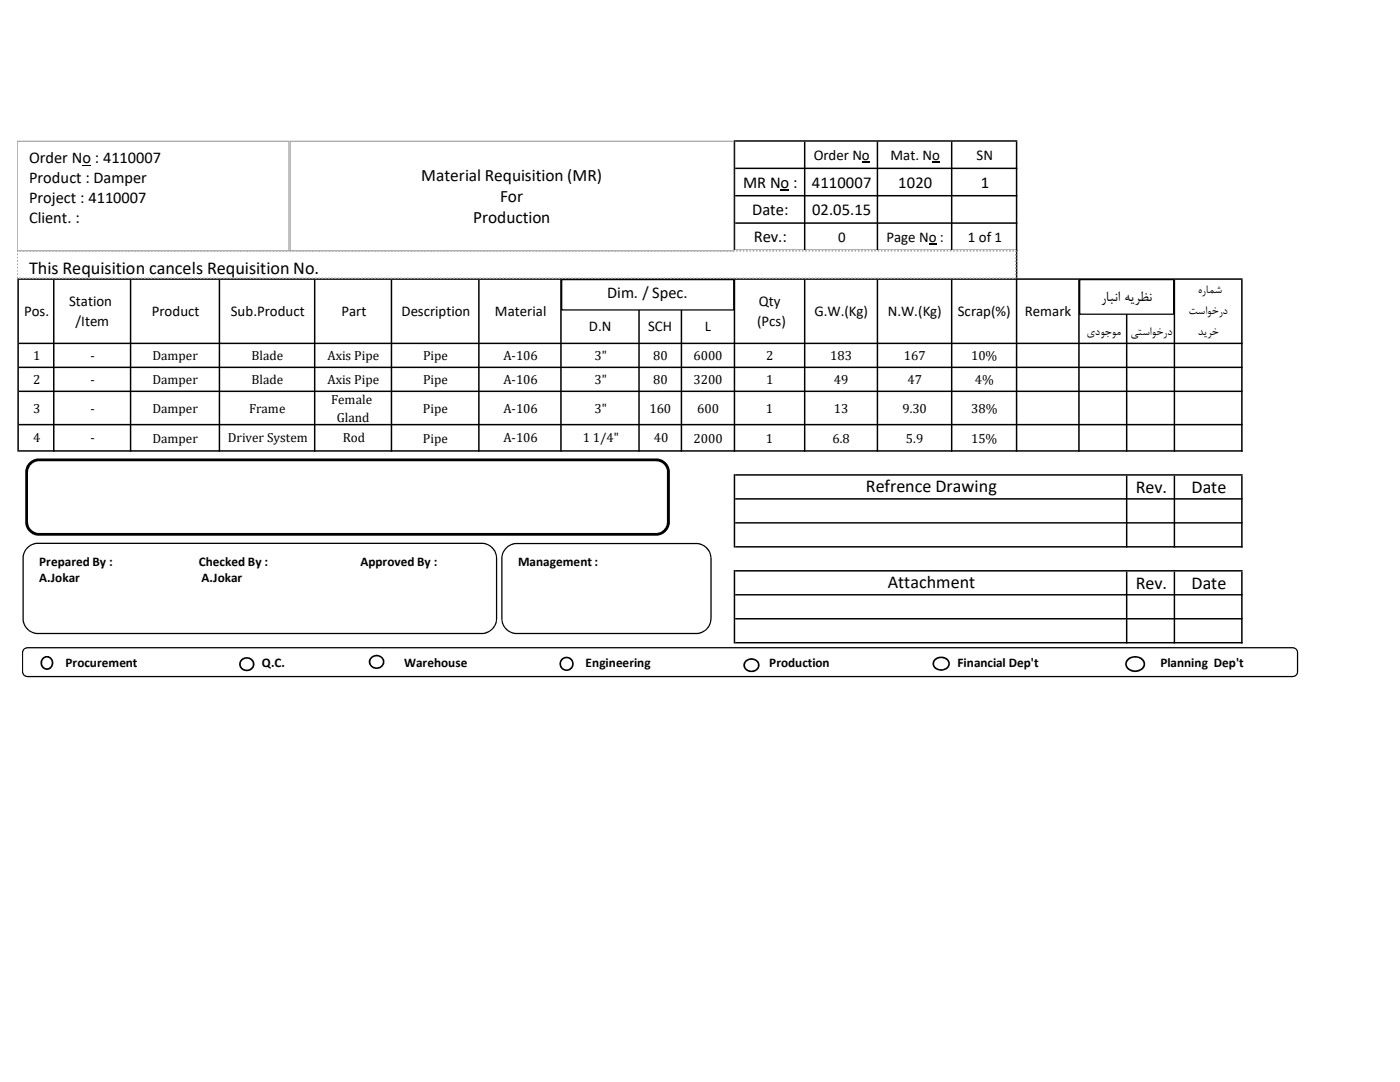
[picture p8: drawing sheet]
<svg xmlns="http://www.w3.org/2000/svg" width="279mm" height="216mm" viewBox="0 0 279 216" stroke-linecap="round" stroke-linejoin="round" font-family="sans-serif">
<path d="M155.8 37.8h1.7v.2h-1.7zM172 32.2h1.6v.2h-1.6zM186 32.2h1.6v.2h-1.6zM185.3 48.6h1.6v.2h-1.6z" fill="#000"/>
<g fill="#000">
<path d="M146.4 28h.3v22.1h-.3zM160.4 28.3h.3v21.8h-.3zM175 28.3h.3v21.8h-.3zM189.8 28.3h.3v21.8h-.3zM146.4 55.8h.3v34.3h-.3zM224.7 55.8h.3v34.3h-.3zM234.2 55.8h.3v34.3h-.3zM247.7 55.8h.3v34.3h-.3zM146.4 94.6h.3v14.7h-.3zM224.7 94.9h.3v14.4h-.3zM234.2 94.9h.3v14.4h-.3zM247.7 94.9h.3v14.4h-.3zM146.4 113.7h.3v14.7h-.3zM160.4 55.8h.3v34.3h-.3zM175 55.8h.3v34.3h-.3zM189.8 55.8h.3v34.3h-.3zM202.7 28.3h.3v61.8h-.3zM3.5 55.5h.3v34.6h-.3zM10.6 55.8h.3v34.3h-.3zM25.9 55.8h.3v34.3h-.3zM43.6 55.8h.3v34.3h-.3zM62.7 55.8h.2v34.3h-.2zM78 55.8h.3v34.3h-.3zM95.4 55.8h.3v34.3h-.3zM111.8 55.8h.3v34.3h-.3zM127.4 55.8h.3v34.3h-.3zM135.8 55.8h.3v34.3h-.3zM215.2 55.8h.3v34.3h-.3zM224.7 114h.3v14.4h-.3zM234.2 114h.3v14.4h-.3zM247.7 114h.3v14.4h-.3z" fill-rule="evenodd"/>
<path d="M146.7 28h56.3v.3h-56.3zM146.7 33.4h56.3v.3h-56.3zM146.7 38.9h56.3v.3h-56.3zM146.7 44.4h56.3v.3h-56.3zM146.7 49.8h56.3v.3h-56.3zM3.8 55.5h244.2v.3h-244.2zM3.8 68.4h244.2v.3h-244.2zM3.8 73.2h244.2v.2h-244.2zM3.8 77.9h244.2v.3h-244.2zM3.8 84.6h244.2v.3h-244.2zM3.8 89.8h244.2v.3h-244.2zM146.7 94.6h101.3v.3h-101.3zM146.7 99.4h101.3v.3h-101.3zM146.7 104.2h101.3v.3h-101.3zM146.7 109h101.3v.3h-101.3zM146.7 113.7h101.3v.3h-101.3zM146.7 118.5h101.3v.3h-101.3zM146.7 123.3h101.3v.3h-101.3zM146.7 128.1h101.3v.3h-101.3z" fill-rule="evenodd"/>
</g>
<path d="M3.4 50h199.3v5.5h-199.3z" fill="#fff"/>
<path d="M3.4 55.2h.2v.3h-.2zM3.4 54.5h.2v.4h-.2zM3.4 53.9h.2v.3h-.2zM3.4 53.2h.2v.4h-.2zM3.4 52.6h.2v.3h-.2zM3.4 51.9h.2v.3h-.2zM3.4 51.3h.2v.3h-.2zM3.4 50.6h.2v.3h-.2zM3.4 49.9h.2v.3h-.2l.2-.2v.2h-.2zM3.9 49.9h.3v.3h-.3zM4.5 49.9h.4v.3h-.4zM5.2 49.9h.3v.3h-.3zM5.8 49.9h.4v.3h-.4zM6.5 49.9h.3v.3h-.3zM7.2 49.9h.3v.3h-.3zM7.8 49.9h.3v.3h-.3zM8.5 49.9h.3v.3h-.3zM9.1 49.9h.3v.3h-.3zM9.8 49.9h.3v.3h-.3zM10.5 49.9h.3v.3h-.3zM11.1 49.9h.3v.3h-.3zM11.8 49.9h.3v.3h-.3zM12.4 49.9h.3v.3h-.3zM13.1 49.9h.3v.3h-.3zM13.7 49.9h.4v.3h-.4zM14.4 49.9h.3v.3h-.3zM15 49.9h.4v.3h-.4zM15.7 49.9h.3v.3h-.3zM16.3 49.9h.4v.3h-.4zM17 49.9h.3v.3h-.3zM17.7 49.9h.3v.3h-.3zM18.3 49.9h.3v.3h-.3zM19 49.9h.3v.3h-.3zM19.6 49.9h.3v.3h-.3zM20.3 49.9h.3v.3h-.3zM21 49.9h.3v.3h-.3zM21.6 49.9h.3v.3h-.3zM22.3 49.9h.3v.3h-.3zM22.9 49.9h.3v.3h-.3zM23.6 49.9h.3v.3h-.3zM24.2 49.9h.4v.3h-.4zM24.9 49.9h.3v.3h-.3zM25.5 49.9h.4v.3h-.4zM26.2 49.9h.3v.3h-.3zM26.8 49.9h.4v.3h-.4zM27.5 49.9h.3v.3h-.3zM28.2 49.9h.3v.3h-.3zM28.8 49.9h.3v.3h-.3zM29.5 49.9h.3v.3h-.3zM30.1 49.9h.3v.3h-.3zM30.8 49.9h.3v.3h-.3zM31.5 49.9h.2v.3h-.2zM32.1 49.9h.3v.3h-.3zM32.8 49.9h.3v.3h-.3zM33.4 49.9h.3v.3h-.3zM34.1 49.9h.3v.3h-.3zM34.7 49.9h.4v.3h-.4zM35.4 49.9h.3v.3h-.3zM36 49.9h.4v.3h-.4zM36.7 49.9h.3v.3h-.3zM37.3 49.9h.4v.3h-.4zM38 49.9h.3v.3h-.3zM38.7 49.9h.3v.3h-.3zM39.3 49.9h.3v.3h-.3zM40 49.9h.3v.3h-.3zM40.6 49.9h.3v.3h-.3zM41.3 49.9h.3v.3h-.3zM42 49.9h.2v.3h-.2zM42.6 49.9h.3v.3h-.3zM43.3 49.9h.3v.3h-.3zM43.9 49.9h.3v.3h-.3zM44.6 49.9h.3v.3h-.3zM45.2 49.9h.4v.3h-.4zM45.9 49.9h.3v.3h-.3zM46.5 49.9h.4v.3h-.4zM47.2 49.9h.3v.3h-.3zM47.8 49.9h.4v.3h-.4zM48.5 49.9h.3v.3h-.3zM49.1 49.9h.4v.3h-.4zM49.8 49.9h.3v.3h-.3zM50.5 49.9h.3v.3h-.3zM51.1 49.9h.3v.3h-.3zM51.8 49.9h.3v.3h-.3zM52.5 49.9h.2v.3h-.2zM53.1 49.9h.3v.3h-.3zM53.8 49.9h.3v.3h-.3zM54.4 49.9h.3v.3h-.3zM55.1 49.9h.3v.3h-.3zM55.7 49.9h.3v.3h-.3zM56.4 49.9h.3v.3h-.3zM57 49.9h.4v.3h-.4zM57.7 49.9h.3v.3h-.3zM58.3 49.9h.4v.3h-.4zM59 49.9h.3v.3h-.3zM59.6 49.9h.4v.3h-.4zM60.3 49.9h.3v.3h-.3zM61 49.9h.3v.3h-.3zM61.6 49.9h.3v.3h-.3zM62.3 49.9h.3v.3h-.3zM62.9 49.9h.3v.3h-.3zM63.6 49.9h.3v.3h-.3zM64.3 49.9h.3v.3h-.3zM64.9 49.9h.3v.3h-.3zM65.6 49.9h.3v.3h-.3zM66.2 49.9h.3v.3h-.3zM66.9 49.9h.3v.3h-.3zM67.5 49.9h.4v.3h-.4zM68.2 49.9h.3v.3h-.3zM68.8 49.9h.4v.3h-.4zM69.5 49.9h.3v.3h-.3zM70.1 49.9h.4v.3h-.4zM70.8 49.9h.3v.3h-.3zM71.5 49.9h.3v.3h-.3zM72.1 49.9h.3v.3h-.3zM72.8 49.9h.3v.3h-.3zM73.4 49.9h.3v.3h-.3zM74.1 49.9h.3v.3h-.3zM74.8 49.9h.3v.3h-.3zM75.4 49.9h.3v.3h-.3zM76.1 49.9h.3v.3h-.3zM76.7 49.9h.3v.3h-.3zM77.4 49.9h.3v.3h-.3zM78 49.9h.4v.3h-.4zM78.7 49.9h.3v.3h-.3zM79.3 49.9h.4v.3h-.4zM80 49.9h.3v.3h-.3zM80.6 49.9h.4v.3h-.4zM81.3 49.9h.3v.3h-.3zM82 49.9h.3v.3h-.3zM82.6 49.9h.3v.3h-.3zM83.3 49.9h.3v.3h-.3zM83.9 49.9h.3v.3h-.3zM84.6 49.9h.3v.3h-.3zM85.3 49.9h.3v.3h-.3zM85.9 49.9h.3v.3h-.3zM86.6 49.9h.3v.3h-.3zM87.2 49.9h.3v.3h-.3zM87.9 49.9h.3v.3h-.3zM88.5 49.9h.4v.3h-.4zM89.2 49.9h.3v.3h-.3zM89.8 49.9h.4v.3h-.4zM90.5 49.9h.3v.3h-.3zM91.1 49.9h.4v.3h-.4zM91.8 49.9h.3v.3h-.3zM92.5 49.9h.3v.3h-.3zM93.1 49.9h.3v.3h-.3zM93.8 49.9h.3v.3h-.3zM94.4 49.9h.3v.3h-.3zM95.1 49.9h.3v.3h-.3zM95.8 49.9h.3v.3h-.3zM96.4 49.9h.3v.3h-.3zM97.1 49.9h.3v.3h-.3zM97.7 49.9h.3v.3h-.3zM98.4 49.9h.3v.3h-.3zM99 49.9h.4v.3h-.4zM99.7 49.9h.3v.3h-.3zM100.3 49.9h.4v.3h-.4zM101 49.9h.3v.3h-.3zM101.6 49.9h.4v.3h-.4zM102.3 49.9h.3v.3h-.3zM103 49.9h.3v.3h-.3zM103.6 49.9h.3v.3h-.3zM104.3 49.9h.3v.3h-.3zM104.9 49.9h.3v.3h-.3zM105.6 49.9h.3v.3h-.3zM106.3 49.9h.3v.3h-.3zM106.9 49.9h.3v.3h-.3zM107.6 49.9h.3v.3h-.3zM108.2 49.9h.3v.3h-.3zM108.9 49.9h.3v.3h-.3zM109.5 49.9h.4v.3h-.4zM110.2 49.9h.3v.3h-.3zM110.8 49.9h.4v.3h-.4zM111.5 49.9h.3v.3h-.3zM112.1 49.9h.4v.3h-.4zM112.8 49.9h.3v.3h-.3zM113.5 49.9h.3v.3h-.3zM114.1 49.9h.3v.3h-.3zM114.8 49.9h.3v.3h-.3zM115.4 49.9h.3v.3h-.3zM116.1 49.9h.3v.3h-.3zM116.8 49.9h.3v.3h-.3zM117.4 49.9h.3v.3h-.3zM118.1 49.9h.3v.3h-.3zM118.7 49.9h.3v.3h-.3zM119.4 49.9h.3v.3h-.3zM120 49.9h.4v.3h-.4zM120.7 49.9h.3v.3h-.3zM121.3 49.9h.4v.3h-.4zM122 49.9h.3v.3h-.3zM122.6 49.9h.4v.3h-.4zM123.3 49.9h.3v.3h-.3zM124 49.9h.3v.3h-.3zM124.6 49.9h.3v.3h-.3zM125.3 49.9h.3v.3h-.3zM125.9 49.9h.3v.3h-.3zM126.6 49.9h.3v.3h-.3zM127.3 49.9h.3v.3h-.3zM127.9 49.9h.3v.3h-.3zM128.6 49.9h.3v.3h-.3zM129.2 49.9h.3v.3h-.3zM129.9 49.9h.3v.3h-.3zM130.5 49.9h.4v.3h-.4zM131.2 49.9h.3v.3h-.3zM131.8 49.9h.4v.3h-.4zM132.5 49.9h.3v.3h-.3zM133.1 49.9h.4v.3h-.4zM133.8 49.9h.3v.3h-.3zM134.5 49.9h.3v.3h-.3zM135.1 49.9h.3v.3h-.3zM135.8 49.9h.3v.3h-.3zM136.4 49.9h.3v.3h-.3zM137.1 49.9h.3v.3h-.3zM137.8 49.9h.2v.3h-.2zM138.4 49.9h.3v.3h-.3zM139.1 49.9h.3v.3h-.3zM139.7 49.9h.3v.3h-.3zM140.4 49.9h.3v.3h-.3zM141 49.9h.4v.3h-.4zM141.7 49.9h.3v.3h-.3zM142.3 49.9h.4v.3h-.4zM143 49.9h.3v.3h-.3zM143.6 49.9h.4v.3h-.4zM144.3 49.9h.3v.3h-.3zM144.9 49.9h.4v.3h-.4zM145.6 49.9h.3v.3h-.3zM146.3 49.9h.3v.3h-.3zM146.9 49.9h.3v.3h-.3zM147.6 49.9h.3v.3h-.3zM148.3 49.9h.2v.3h-.2zM148.9 49.9h.3v.3h-.3zM149.6 49.9h.3v.3h-.3zM150.2 49.9h.3v.3h-.3zM150.9 49.9h.3v.3h-.3zM151.5 49.9h.3v.3h-.3zM152.2 49.9h.3v.3h-.3zM152.8 49.9h.4v.3h-.4zM153.5 49.9h.3v.3h-.3zM154.1 49.9h.4v.3h-.4zM154.8 49.9h.3v.3h-.3zM155.4 49.9h.4v.3h-.4zM156.1 49.9h.3v.3h-.3zM156.8 49.9h.3v.3h-.3zM157.4 49.9h.3v.3h-.3zM158.1 49.9h.3v.3h-.3zM158.7 49.9h.3v.3h-.3zM159.4 49.9h.3v.3h-.3zM160.1 49.9h.3v.3h-.3zM160.7 49.9h.3v.3h-.3zM161.4 49.9h.3v.3h-.3zM162 49.9h.3v.3h-.3zM162.7 49.9h.3v.3h-.3zM163.3 49.9h.4v.3h-.4zM164 49.9h.3v.3h-.3zM164.6 49.9h.4v.3h-.4zM165.3 49.9h.3v.3h-.3zM165.9 49.9h.4v.3h-.4zM166.6 49.9h.3v.3h-.3zM167.3 49.9h.3v.3h-.3zM167.9 49.9h.3v.3h-.3zM168.6 49.9h.3v.3h-.3zM169.2 49.9h.3v.3h-.3zM169.9 49.9h.3v.3h-.3zM170.6 49.9h.3v.3h-.3zM171.2 49.9h.3v.3h-.3zM171.9 49.9h.3v.3h-.3zM172.5 49.9h.3v.3h-.3zM173.2 49.9h.3v.3h-.3zM173.8 49.9h.4v.3h-.4zM174.5 49.9h.3v.3h-.3zM175.1 49.9h.4v.3h-.4zM175.8 49.9h.3v.3h-.3zM176.4 49.9h.4v.3h-.4zM177.1 49.9h.3v.3h-.3zM177.8 49.9h.3v.3h-.3zM178.4 49.9h.3v.3h-.3zM179.1 49.9h.3v.3h-.3zM179.7 49.9h.3v.3h-.3zM180.4 49.9h.3v.3h-.3zM181.1 49.9h.3v.3h-.3zM181.7 49.9h.3v.3h-.3zM182.4 49.9h.3v.3h-.3zM183 49.9h.3v.3h-.3zM183.7 49.9h.3v.3h-.3zM184.3 49.9h.4v.3h-.4zM185 49.9h.3v.3h-.3zM185.6 49.9h.4v.3h-.4zM186.3 49.9h.3v.3h-.3zM186.9 49.9h.4v.3h-.4zM187.6 49.9h.3v.3h-.3zM188.3 49.9h.3v.3h-.3zM188.9 49.9h.3v.3h-.3zM189.6 49.9h.3v.3h-.3zM190.2 49.9h.3v.3h-.3zM190.9 49.9h.3v.3h-.3zM191.6 49.9h.3v.3h-.3zM192.2 49.9h.3v.3h-.3zM192.9 49.9h.3v.3h-.3zM193.5 49.9h.3v.3h-.3zM194.2 49.9h.3v.3h-.3zM194.8 49.9h.4v.3h-.4zM195.5 49.9h.3v.3h-.3zM196.1 49.9h.4v.3h-.4zM196.8 49.9h.3v.3h-.3zM197.4 49.9h.4v.3h-.4zM198.1 49.9h.3v.3h-.3zM198.8 49.9h.3v.3h-.3zM199.4 49.9h.3v.3h-.3zM200.1 49.9h.3v.3h-.3zM200.7 49.9h.3v.3h-.3zM201.4 49.9h.3v.3h-.3zM202.1 49.9h.3v.3h-.3zM202.7 49.9h.1l.1 .4h-.3zM202.6 50.7h.3v.3h-.3zM202.6 51.4h.3v.2h-.3zM202.6 52h.3v.3h-.3zM202.6 52.7h.3v.3h-.3zM202.6 53.3h.3v.3h-.3zM202.6 54h.3v.3h-.3zM202.6 54.6h.3v.3h-.3zM202.6 55.3h.3l-.1 .3-.2 .1 .1-.3-.1 .1zM202 55.4h.3v.3h-.3zM201.3 55.4h.3v.3h-.3zM200.7 55.4h.3v.3h-.3zM200 55.4h.3v.3h-.3zM199.3 55.4h.4v.3h-.4zM198.7 55.4h.3v.3h-.3zM198 55.4h.4v.3h-.4zM197.4 55.4h.3v.3h-.3zM196.7 55.4h.4v.3h-.4zM196.1 55.4h.3v.3h-.3zM195.4 55.4h.3v.3h-.3zM194.8 55.4h.3v.3h-.3zM194.1 55.4h.3v.3h-.3zM193.5 55.4h.3v.3h-.3zM192.8 55.4h.3v.3h-.3zM192.2 55.4h.2v.3h-.2zM191.5 55.4h.3v.3h-.3zM190.8 55.4h.3v.3h-.3zM190.2 55.4h.3v.3h-.3zM189.5 55.4h.3v.3h-.3zM188.8 55.4h.4v.3h-.4zM188.2 55.4h.3v.3h-.3zM187.5 55.4h.4v.3h-.4zM186.9 55.4h.3v.3h-.3zM186.2 55.4h.4v.3h-.4zM185.6 55.4h.3v.3h-.3zM184.9 55.4h.4v.3h-.4zM184.3 55.4h.3v.3h-.3zM183.6 55.4h.3v.3h-.3zM183 55.4h.3v.3h-.3zM182.3 55.4h.3v.3h-.3zM181.7 55.4h.2v.3h-.2zM181 55.4h.3v.3h-.3zM180.3 55.4h.3v.3h-.3zM179.7 55.4h.3v.3h-.3zM179 55.4h.3v.3h-.3zM178.4 55.4h.3v.3h-.3zM177.7 55.4h.3v.3h-.3zM177 55.4h.4v.3h-.4zM176.4 55.4h.3v.3h-.3zM175.7 55.4h.4v.3h-.4zM175.1 55.4h.3v.3h-.3zM174.4 55.4h.4v.3h-.4zM173.8 55.4h.3v.3h-.3zM173.1 55.4h.3v.3h-.3zM172.5 55.4h.3v.3h-.3zM171.8 55.4h.3v.3h-.3zM171.2 55.4h.2v.3h-.2zM170.5 55.4h.3v.3h-.3zM169.8 55.4h.3v.3h-.3zM169.2 55.4h.3v.3h-.3zM168.5 55.4h.3v.3h-.3zM167.9 55.4h.3v.3h-.3zM167.2 55.4h.3v.3h-.3zM166.5 55.4h.4v.3h-.4zM165.9 55.4h.3v.3h-.3zM165.2 55.4h.4v.3h-.4zM164.6 55.4h.3v.3h-.3zM163.9 55.4h.4v.3h-.4zM163.3 55.4h.3v.3h-.3zM162.6 55.4h.3v.3h-.3zM162 55.4h.3v.3h-.3zM161.3 55.4h.3v.3h-.3zM160.7 55.4h.3v.3h-.3zM160 55.4h.3v.3h-.3zM159.3 55.4h.3v.3h-.3zM158.7 55.4h.3v.3h-.3zM158 55.4h.3v.3h-.3zM157.4 55.4h.3v.3h-.3zM156.7 55.4h.3v.3h-.3zM156 55.4h.4v.3h-.4zM155.4 55.4h.3v.3h-.3zM154.7 55.4h.4v.3h-.4zM154.1 55.4h.3v.3h-.3zM153.4 55.4h.4v.3h-.4zM152.8 55.4h.3v.3h-.3zM152.1 55.4h.3v.3h-.3zM151.5 55.4h.3v.3h-.3zM150.8 55.4h.3v.3h-.3zM150.2 55.4h.3v.3h-.3zM149.5 55.4h.3v.3h-.3zM148.8 55.4h.3v.3h-.3zM148.2 55.4h.3v.3h-.3zM147.5 55.4h.3v.3h-.3zM146.9 55.4h.3v.3h-.3zM146.2 55.4h.3v.3h-.3zM145.5 55.4h.4v.3h-.4zM144.9 55.4h.3v.3h-.3zM144.2 55.4h.4v.3h-.4zM143.6 55.4h.3v.3h-.3zM142.9 55.4h.4v.3h-.4zM142.3 55.4h.3v.3h-.3zM141.6 55.4h.3v.3h-.3zM141 55.4h.3v.3h-.3zM140.3 55.4h.3v.3h-.3zM139.7 55.4h.3v.3h-.3zM139 55.4h.3v.3h-.3zM138.3 55.4h.3v.3h-.3zM137.7 55.4h.3v.3h-.3zM137 55.4h.3v.3h-.3zM136.4 55.4h.3v.3h-.3zM135.7 55.4h.3v.3h-.3zM135 55.4h.4v.3h-.4zM134.4 55.4h.3v.3h-.3zM133.7 55.4h.4v.3h-.4zM133.1 55.4h.3v.3h-.3zM132.4 55.4h.4v.3h-.4zM131.8 55.4h.3v.3h-.3zM131.1 55.4h.3v.3h-.3zM130.5 55.4h.3v.3h-.3zM129.8 55.4h.3v.3h-.3zM129.2 55.4h.3v.3h-.3zM128.5 55.4h.3v.3h-.3zM127.8 55.4h.3v.3h-.3zM127.2 55.4h.3v.3h-.3zM126.5 55.4h.3v.3h-.3zM125.9 55.4h.3v.3h-.3zM125.2 55.4h.3v.3h-.3zM124.5 55.4h.4v.3h-.4zM123.9 55.4h.3v.3h-.3zM123.2 55.4h.4v.3h-.4zM122.6 55.4h.3v.3h-.3zM121.9 55.4h.4v.3h-.4zM121.3 55.4h.3v.3h-.3zM120.6 55.4h.3v.3h-.3zM120 55.4h.3v.3h-.3zM119.3 55.4h.3v.3h-.3zM118.7 55.4h.3v.3h-.3zM118 55.4h.3v.3h-.3zM117.3 55.4h.3v.3h-.3zM116.7 55.4h.3v.3h-.3zM116 55.4h.3v.3h-.3zM115.4 55.4h.3v.3h-.3zM114.7 55.4h.3v.3h-.3zM114 55.4h.4v.3h-.4zM113.4 55.4h.3v.3h-.3zM112.7 55.4h.4v.3h-.4zM112.1 55.4h.3v.3h-.3zM111.4 55.4h.4v.3h-.4zM110.8 55.4h.3v.3h-.3zM110.1 55.4h.3v.3h-.3zM109.5 55.4h.3v.3h-.3zM108.8 55.4h.3v.3h-.3zM108.2 55.4h.3v.3h-.3zM107.5 55.4h.3v.3h-.3zM106.8 55.4h.3v.3h-.3zM106.2 55.4h.3v.3h-.3zM105.5 55.4h.3v.3h-.3zM104.9 55.4h.3v.3h-.3zM104.2 55.4h.3v.3h-.3zM103.5 55.4h.4v.3h-.4zM102.9 55.4h.3v.3h-.3zM102.2 55.4h.4v.3h-.4zM101.6 55.4h.3v.3h-.3zM100.9 55.4h.4v.3h-.4zM100.3 55.4h.3v.3h-.3zM99.6 55.4h.3v.3h-.3zM99 55.4h.3v.3h-.3zM98.3 55.4h.3v.3h-.3zM97.7 55.4h.3v.3h-.3zM97 55.4h.3v.3h-.3zM96.4 55.4h.2v.3h-.2zM95.7 55.4h.3v.3h-.3zM95 55.4h.3v.3h-.3zM94.4 55.4h.3v.3h-.3zM93.7 55.4h.3v.3h-.3zM93 55.4h.4v.3h-.4zM92.4 55.4h.3v.3h-.3zM91.7 55.4h.4v.3h-.4zM91.1 55.4h.3v.3h-.3zM90.4 55.4h.4v.3h-.4zM89.8 55.4h.3v.3h-.3zM89.1 55.4h.4v.3h-.4zM88.5 55.4h.3v.3h-.3zM87.8 55.4h.3v.3h-.3zM87.2 55.4h.3v.3h-.3zM86.5 55.4h.3v.3h-.3zM85.9 55.4h.2v.3h-.2zM85.2 55.4h.3v.3h-.3zM84.5 55.4h.3v.3h-.3zM83.9 55.4h.3v.3h-.3zM83.2 55.4h.3v.3h-.3zM82.5 55.4h.4v.3h-.4zM81.9 55.4h.3v.3h-.3zM81.2 55.4h.4v.3h-.4zM80.6 55.4h.3v.3h-.3zM79.9 55.4h.4v.3h-.4zM79.3 55.4h.3v.3h-.3zM78.6 55.4h.4v.3h-.4zM78 55.4h.3v.3h-.3zM77.3 55.4h.3v.3h-.3zM76.7 55.4h.3v.3h-.3zM76 55.4h.3v.3h-.3zM75.4 55.4h.2v.3h-.2zM74.7 55.4h.3v.3h-.3zM74 55.4h.3v.3h-.3zM73.4 55.4h.3v.3h-.3zM72.7 55.4h.3v.3h-.3zM72.1 55.4h.3v.3h-.3zM71.4 55.4h.3v.3h-.3zM70.7 55.4h.4v.3h-.4zM70.1 55.4h.3v.3h-.3zM69.4 55.4h.4v.3h-.4zM68.8 55.4h.3v.3h-.3zM68.1 55.4h.4v.3h-.4zM67.5 55.4h.3v.3h-.3zM66.8 55.4h.3v.3h-.3zM66.2 55.4h.3v.3h-.3zM65.5 55.4h.3v.3h-.3zM64.9 55.4h.3v.3h-.3zM64.2 55.4h.3v.3h-.3zM63.5 55.4h.3v.3h-.3zM62.9 55.4h.3v.3h-.3zM62.2 55.4h.3v.3h-.3zM61.6 55.4h.3v.3h-.3zM60.9 55.4h.3v.3h-.3zM60.2 55.4h.4v.3h-.4zM59.6 55.4h.3v.3h-.3zM58.9 55.4h.4v.3h-.4zM58.3 55.4h.3v.3h-.3zM57.6 55.4h.4v.3h-.4zM57 55.4h.3v.3h-.3zM56.3 55.4h.3v.3h-.3zM55.7 55.4h.3v.3h-.3zM55 55.4h.3v.3h-.3zM54.4 55.4h.3v.3h-.3zM53.7 55.4h.3v.3h-.3zM53 55.4h.3v.3h-.3zM52.4 55.4h.3v.3h-.3zM51.7 55.4h.3v.3h-.3zM51.1 55.4h.3v.3h-.3zM50.4 55.4h.3v.3h-.3zM49.7 55.4h.4v.3h-.4zM49.1 55.4h.3v.3h-.3zM48.4 55.4h.4v.3h-.4zM47.8 55.4h.3v.3h-.3zM47.1 55.4h.4v.3h-.4zM46.5 55.4h.3v.3h-.3zM45.8 55.4h.3v.3h-.3zM45.2 55.4h.3v.3h-.3zM44.5 55.4h.3v.3h-.3zM43.9 55.4h.3v.3h-.3zM43.2 55.4h.3v.3h-.3zM42.5 55.4h.3v.3h-.3zM41.9 55.4h.3v.3h-.3zM41.2 55.4h.3v.3h-.3zM40.6 55.4h.3v.3h-.3zM39.9 55.4h.3v.3h-.3zM39.2 55.4h.4v.3h-.4zM38.6 55.4h.3v.3h-.3zM37.9 55.4h.4v.3h-.4zM37.3 55.4h.3v.3h-.3zM36.6 55.4h.4v.3h-.4zM36 55.4h.3v.3h-.3zM35.3 55.4h.3v.3h-.3zM34.7 55.4h.3v.3h-.3zM34 55.4h.3v.3h-.3zM33.4 55.4h.3v.3h-.3zM32.7 55.4h.3v.3h-.3zM32 55.4h.3v.3h-.3zM31.4 55.4h.3v.3h-.3zM30.7 55.4h.3v.3h-.3zM30.1 55.4h.3v.3h-.3zM29.4 55.4h.3v.3h-.3zM28.7 55.4h.4v.3h-.4zM28.1 55.4h.3v.3h-.3zM27.4 55.4h.4v.3h-.4zM26.8 55.4h.3v.3h-.3zM26.1 55.4h.4v.3h-.4zM25.5 55.4h.3v.3h-.3zM24.8 55.4h.3v.3h-.3zM24.2 55.4h.3v.3h-.3zM23.5 55.4h.3v.3h-.3zM22.9 55.4h.3v.3h-.3zM22.2 55.4h.3v.3h-.3zM21.5 55.4h.3v.3h-.3zM20.9 55.4h.3v.3h-.3zM20.2 55.4h.3v.3h-.3zM19.6 55.4h.3v.3h-.3zM18.9 55.4h.3v.3h-.3zM18.2 55.4h.4v.3h-.4zM17.6 55.4h.3v.3h-.3zM16.9 55.4h.4v.3h-.4zM16.3 55.4h.3v.3h-.3zM15.6 55.4h.4v.3h-.4zM15 55.4h.3v.3h-.3zM14.3 55.4h.3v.3h-.3zM13.7 55.4h.3v.3h-.3zM13 55.4h.3v.3h-.3zM12.4 55.4h.3v.3h-.3zM11.7 55.4h.3v.3h-.3zM11 55.4h.3v.3h-.3zM10.4 55.4h.3v.3h-.3zM9.7 55.4h.3v.3h-.3zM9.1 55.4h.3v.3h-.3zM8.4 55.4h.3v.3h-.3zM7.7 55.4h.4v.3h-.4zM7.1 55.4h.3v.3h-.3zM6.4 55.4h.4v.3h-.4zM5.8 55.4h.3v.3h-.3zM5.1 55.4h.4v.3h-.4zM4.5 55.4h.3v.3h-.3zM3.8 55.4h.3v.3h-.3zM3.4 55.4l.1 .3z" fill="#a6a6a6"/>
<path d="M3.4 28.2h54.3v21.8h-54.3z" fill="#fff"/>
<path d="M3.4 28.1h54.3v22l-54.3 .1zM3.4 28.3l.2-.1v21.8l-.2-.1h54.3l-.2 .1v-21.8l.2 .1z" fill="#a6a6a6"/>
<path d="M16.5 32.9h1.7v.1h-1.7z" fill="#000"/>
<path d="M57.9 28.2h88.5v21.8h-88.5z" fill="#fff"/>
<path d="M57.8 28.1h88.6l.1 .1v21.8l-.1 .2h-88.5l-.1-.2zM57.9 28.3l.1-.1v21.8l-.1-.1h88.5l-.1 .1v-21.8l.1 .1z" fill="#a6a6a6"/>
<path d="M215.5 55.8h18.7v6.9h-18.7z" fill="#fff"/>
<path d="M215.4 55.7h18.9v7l-.1 .1h-18.7l-.2-.1zM215.5 55.9l.1-.1v6.9l-.1-.1h18.7l-.1 .1v-6.9l.1 .1z" fill="#000"/>
<path d="M5.3 109.5a3 3 0 0 1 2.3-1.1h88.5a3 3 0 0 1 3 3v12a3 3 0 0 1-3 3h-88.5a3 3 0 0 1-3-3v-12l.1-.7z" fill-rule="evenodd" fill="#fff"/>
<path d="M5.4 109.2a3.2 3.2 0 0 1 2.2-.9h88.5a3.1 3.1 0 0 1 3.1 3.1v12a3.2 3.2 0 0 1-3.1 3.1h-88.5a3.1 3.1 0 0 1-3.1-3.1v-12a3.3 3.3 0 0 1 .9-2.2zM5.4 109.6l-.4 .7-.3 .8v12.3a2.89 2.89 0 0 0 2.9 2.9h88.5a2.82 2.82 0 0 0 2.9-2.9v-12a2.89 2.89 0 0 0-2.9-2.9h-88.5a2.84 2.84 0 0 0-2.2 1.1z" fill="#000"/>
<path d="M112.1 55.8h34.3v6h-34.3z" fill="#fff"/>
<path d="M112 55.7h34.4l.1 .1v6l-.1 .2h-34.3l-.1-.2zM112.1 55.9l.1-.1v6l-.1-.1h34.3l-.1 .1v-6l.1 .1z" fill="#000"/>
<path d="M100.8 109.6a3 3 0 0 1 2.4-1.1h35.7a3 3 0 0 1 3 3v11.9a2.99 2.99 0 0 1-3 3h-35.7a2.99 2.99 0 0 1-3-3v-11.9v-.7z" fill-rule="evenodd" fill="#fff"/>
<path d="M100.8 109.5a3.2 3.2 0 0 1 2.4-1.2h35.7a3.1 3.1 0 0 1 3.1 3.1v12a3.2 3.2 0 0 1-3.1 3.1h-35.7a3.1 3.1 0 0 1-3.2-3.1v-12.3l.3-.9zM101.1 109.4a2.6 2.6 0 0 0-.8 2.1v11.9a2.89 2.89 0 0 0 2.9 2.9h35.7a2.82 2.82 0 0 0 2.9-2.9v-11.9a2.89 2.89 0 0 0-2.9-2.9h-35.7a2.6 2.6 0 0 0-2.1 .8z" fill="#000"/>
<path d="M4.8 129.5l.7-.3h252.5a.96 .96 0 0 1 1 1v3.8a.96 .96 0 0 1-1 1h-252.5a.95 .95 0 0 1-1-1v-3.8z" fill-rule="evenodd" fill="#fff"/>
<path d="M4.6 129.6l.4-.4 .5-.1 252.7 .1a1.02 1.02 0 0 1 .8 .8v4.2a1.04 1.04 0 0 1-.8 .9h-252.7l-.8-.3-.3-.5v-4.3zM5 129.5l-.4 .7v3.8l.3 .6 .4 .3h252.8l.5-.3 .2-.4v-4.2l-.2-.4-.6-.2h-252.5z" fill="#000"/>
<path d="M8.7 131.3a1.17 1.17 0 0 1 1.8 1 1.17 1.17 0 0 1-1.8 1 1.3 1.3 0 0 1 0-2z" fill-rule="evenodd" fill="#fff"/>
<path d="M8.4 131.3l.5-.3 .5-.1a1.38 1.38 0 0 1 1.2 .9 1.38 1.38 0 0 1-.3 1.4l-.2 .2a1.35 1.35 0 0 1-1.8-.3 1.35 1.35 0 0 1 .1-1.8zM8.7 131.5l-.3 .5 .2 .9 .4 .4h.4l.6-.2 .3-.9-.3-.7-.6-.3z" fill="#000"/>
<path d="M48.1 131.8a1.31 1.31 0 0 1 2-.2 1.31 1.31 0 0 1 0 1.9 1.31 1.31 0 0 1-1.7 0 1.31 1.31 0 0 1-.3-1.7z" fill-rule="evenodd" fill="#fff"/>
<path d="M48.2 131.5a1.72 1.72 0 0 1 2.1 0 1.31 1.31 0 0 1 .4 1.6 1.6 1.6 0 0 1-1.4 .8h-.1a1.6 1.6 0 0 1-1.4-.8 1.31 1.31 0 0 1 .4-1.6zM48.4 131.7l-.3 .4-.1 .6 .6 .7 .9 .2 .5-.2 .4-.4v-.9l-.4-.5-1-.2z" fill="#000"/>
<path d="M74 131.3a1.36 1.36 0 0 1 1.9-.3 1.36 1.36 0 0 1 .4 1.8 1.36 1.36 0 0 1-1.9 .4 1.36 1.36 0 0 1-.4-1.9z" fill-rule="evenodd" fill="#fff"/>
<path d="M74 131.1a1.54 1.54 0 0 1 1.9-.3 1.54 1.54 0 0 1 .7 1.8l-.6 .7-.5 .2h-.7l-.5-.3a1.33 1.33 0 0 1-.7-1.4zM74.1 131.4l-.2 .6 .1 .5 .3 .3 .4 .3h.9l.5-.3 .2-.3v-.8l-.4-.6-1-.1z" fill="#000"/>
<path d="M225 131.8a1.96 1.96 0 0 1 1.9-.7 1.96 1.96 0 0 1 1.5 1.4 1.9 1.9 0 0 1-1.9 1.4 1.9 1.9 0 0 1-1.8-1.4z" fill-rule="evenodd" fill="#fff"/>
<path d="M225.1 131.4l.7-.4 .7-.1 .8 .1 .7 .4a1.41 1.41 0 0 1-.3 2.4l-.8 .3h-.8a1.8 1.8 0 0 1-1.6-1.6l.2-.7zM225.3 131.6l-.3 .4-.1 .6 .2 .6 .5 .4 1.3 .1 .9-.3 .3-.5 .1-.5-.1-.4-.6-.6-.6-.2h-.7z" fill="#000"/>
<circle cx="113.1" cy="132.5" r="1.27" fill="#fff"/>
<path d="M111.6 132.5a1.45 1.45 0 0 1 2.9 0 1.45 1.45 0 0 1-2.9 0zM112 132.4a1.11 1.11 0 0 0 2.2 0 1.11 1.11 0 0 0-2.2 0z" fill="#000"/>
<path d="M186.6 131.7a1.66 1.66 0 0 1 2.8 .7 1.6 1.6 0 0 1-1.6 1.3 1.6 1.6 0 0 1-1.5-1.3z" fill-rule="evenodd" fill="#fff"/>
<path d="M186.4 131.6a1.79 1.79 0 0 1 1.9-.6 1.79 1.79 0 0 1 1.3 1.6l-.2 .4a2 2 0 0 1-2.5 .6l-.3-.2a1.29 1.29 0 0 1-.4-1.5zM186.8 131.7l-.4 .5v.5l.6 .7 .5 .1 .9-.1 .4-.2 .4-.5-.1-.7-.7-.6h-.9z" fill="#000"/>
<path d="M148.8 132a1.45 1.45 0 0 1 1.7-.4 1.45 1.45 0 0 1 .9 1.5 1.52 1.52 0 0 1-1.6 .8 1.52 1.52 0 0 1-1.3-1.2z" fill-rule="evenodd" fill="#fff"/>
<path d="M148.6 131.9l.5-.3a1.76 1.76 0 0 1 2 .1 1.29 1.29 0 0 1 .4 1.6l-.4 .4a1.64 1.64 0 0 1-1.8 .3 1.64 1.64 0 0 1-.9-1.6zM148.9 132.1l-.2 .6 .1 .4 .7 .6h1l.4-.2 .4-.5-.1-.7-.7-.6h-.8z" fill="#000"/>
<path d="M6.3 92.3l.9-.5 .6-.1h123.1a2.49 2.49 0 0 1 2.5 2.5v9.9a2.5 2.5 0 0 1-2.5 2.5h-123.1a2.49 2.49 0 0 1-2.5-2.5v-9.9a2.52 2.52 0 0 1 1-1.9z" fill-rule="evenodd" fill="#fff"/>
<path d="M5.8 92.3a2.58 2.58 0 0 1 2-.8h123.1a2.75 2.75 0 0 1 2.8 2.7v9.9a2.75 2.75 0 0 1-2.8 2.8h-123.1a2.75 2.75 0 0 1-2.8-2.8v-9.9a2.77 2.77 0 0 1 .8-1.9zM6.4 92.5a2.4 2.4 0 0 0-.8 1.7v9.9a2.24 2.24 0 0 0 2.2 2.2h123.1a2.17 2.17 0 0 0 2.2-2.2v-9.9a2.17 2.17 0 0 0-2.2-2.2h-123.3z" fill="#000"/>
<g font-size="3.6">
<text x="5.8" y="54.6">This Requisition cancels Requisition No.</text>
<text x="172.8" y="98.2">Refrence Drawing</text>
<text x="226.7" y="98.3">Rev.</text>
<text x="237.8" y="98.3">Date</text>
<text x="177.2" y="117.3">Attachment</text>
<text x="226.7" y="117.5">Rev.</text>
<text x="237.8" y="117.5">Date</text>
</g>
<g font-size="3.5">
<text x="84.1" y="36.1">Material Requisition (MR)</text>
<text x="99.8" y="40.3">For</text>
<text x="94.4" y="44.5">Production</text>
</g>
<g font-size="3.3">
<text x="5.8" y="32.5">Order No : 4110007</text>
<text x="5.8" y="36.5">Product : Damper</text>
<text x="5.8" y="40.5">Project : 4110007</text>
<text x="148.3" y="37.4">MR No :</text>
<text x="162" y="37.4">4110007</text>
<text x="179.3" y="37.4">1020</text>
<text x="195.7" y="37.4">1</text>
<text x="5.8" y="44.5">Client. :</text>
<text x="150.1" y="42.9">Date:</text>
<text x="162.1" y="42.9">02.05.15</text>
<text x="150.4" y="48.3">Rev.:</text>
<text x="121.2" y="59.6">Dim. / Spec.</text>
<text x="219.7" y="60">رابان ه</text>
<text x="225.7" y="60">يرظن</text>
</g>
<g font-size="3">
<text x="162.4" y="31.8">Order No</text>
<text x="177.7" y="31.8">Mat. No</text>
<text x="194.9" y="31.8">SN</text>
<text x="167.3" y="48.2">0</text>
<text x="176.9" y="48.2">Page No :</text>
<text x="193.2" y="48.2">1 of 1</text>
<text x="4.8" y="63.1">Pos.</text>
<text x="13.8" y="61.1">Station</text>
<text x="15.1" y="65">/Item</text>
<text x="30.3" y="63.1">Product</text>
<text x="46.1" y="63.1">Sub.Product</text>
<text x="68.1" y="63.1">Part</text>
<text x="80.1" y="63.1">Description</text>
<text x="98.8" y="63.1">Material</text>
<text x="117.5" y="66">D.N</text>
<text x="129.4" y="66">SCH</text>
<text x="140.7" y="66">L</text>
<text x="151.1" y="65">(Pcs)</text>
<text x="151.5" y="61.1">Qty</text>
<text x="162.5" y="63.1">G.W.(Kg)</text>
<text x="177.2" y="63.1">N.W.(Kg)</text>
<text x="191.2" y="63.1">Scrap(%)</text>
<text x="204.5" y="63.1">Remark</text>
</g>
<g font-size="2.6">
<text x="239" y="58.5">هرامش</text>
<text x="237.2" y="62.7">تساوخرد</text>
<text x="6.6" y="71.8">1</text>
<text x="18.1" y="71.8">-</text>
<text x="30.4" y="71.9">Damper</text>
<text x="50.2" y="71.9">Blade</text>
<text x="65.3" y="71.9">Axis Pipe</text>
<text x="84.4" y="71.9">Pipe</text>
<text x="100.5" y="71.8">A-106</text>
<text x="118.7" y="71.8">3&quot;</text>
<text x="130.3" y="71.9">80</text>
<text x="138.4" y="71.9">6000</text>
<text x="152.9" y="71.9">2</text>
<text x="165.7" y="71.9">183</text>
<text x="180.4" y="71.9">167</text>
<text x="193.8" y="71.9">10%</text>
<text x="216.8" y="66.8">يدوجوم</text>
<text x="225.6" y="66.8">يتساوخرد</text>
<text x="239.1" y="66.9">ديرخ</text>
<text x="6.6" y="76.6">2</text>
<text x="18.1" y="76.6">-</text>
<text x="30.4" y="76.7">Damper</text>
<text x="50.2" y="76.7">Blade</text>
<text x="65.3" y="76.7">Axis Pipe</text>
<text x="84.4" y="76.7">Pipe</text>
<text x="100.5" y="76.6">A-106</text>
<text x="118.7" y="76.6">3&quot;</text>
<text x="130.3" y="76.7">80</text>
<text x="138.4" y="76.7">3200</text>
<text x="152.9" y="76.7">1</text>
<text x="166.4" y="76.7">49</text>
<text x="181.1" y="76.7">47</text>
<text x="194.5" y="76.7">4%</text>
<text x="6.6" y="82.3">3</text>
<text x="18.1" y="82.3">-</text>
<text x="30.4" y="82.4">Damper</text>
<text x="49.7" y="82.4">Frame</text>
<text x="66.1" y="80.7">Female</text>
<text x="84.4" y="82.4">Pipe</text>
<text x="100.5" y="82.3">A-106</text>
<text x="118.7" y="82.3">3&quot;</text>
<text x="129.6" y="82.4">160</text>
<text x="139.2" y="82.4">600</text>
<text x="152.9" y="82.4">1</text>
<text x="166.4" y="82.4">13</text>
<text x="180.1" y="82.4">9.30</text>
<text x="193.8" y="82.4">38%</text>
<text x="6.6" y="88.3">4</text>
<text x="18.1" y="88.3">-</text>
<text x="30.4" y="88.3">Damper</text>
<text x="45.5" y="88.3">Driver System</text>
<text x="67.2" y="84.1">Gland</text>
<text x="68.4" y="88.3">Rod</text>
<text x="84.4" y="88.3">Pipe</text>
<text x="100.5" y="88.3">A-106</text>
<text x="116.3" y="88.2">1 1/4&quot;</text>
<text x="130.5" y="88.3">40</text>
<text x="138.4" y="88.3">2000</text>
<text x="152.9" y="88.3">1</text>
<text x="166.2" y="88.3">6.8</text>
<text x="180.8" y="88.3">5.9</text>
<text x="193.8" y="88.3">15%</text>
<text x="7.8" y="112.9">Prepared By :</text>
<text x="39.7" y="112.9">Checked By :</text>
<text x="71.9" y="112.9">Approved By :</text>
<text x="103.4" y="113">Management :</text>
<text x="7.8" y="116.2">A.Jokar</text>
<text x="40.2" y="116.2">A.Jokar</text>
<text x="13.1" y="133.2">Procurement</text>
<text x="52.3" y="133.2">Q.C.</text>
<text x="80.6" y="133.2">Warehouse</text>
<text x="116.9" y="133.2">Engineering</text>
<text x="153.5" y="133.2">Production</text>
<text x="191.1" y="133.2">Financial Dep't</text>
<text x="231.6" y="133.2">Planning Dep't</text>
</g>
</svg>
